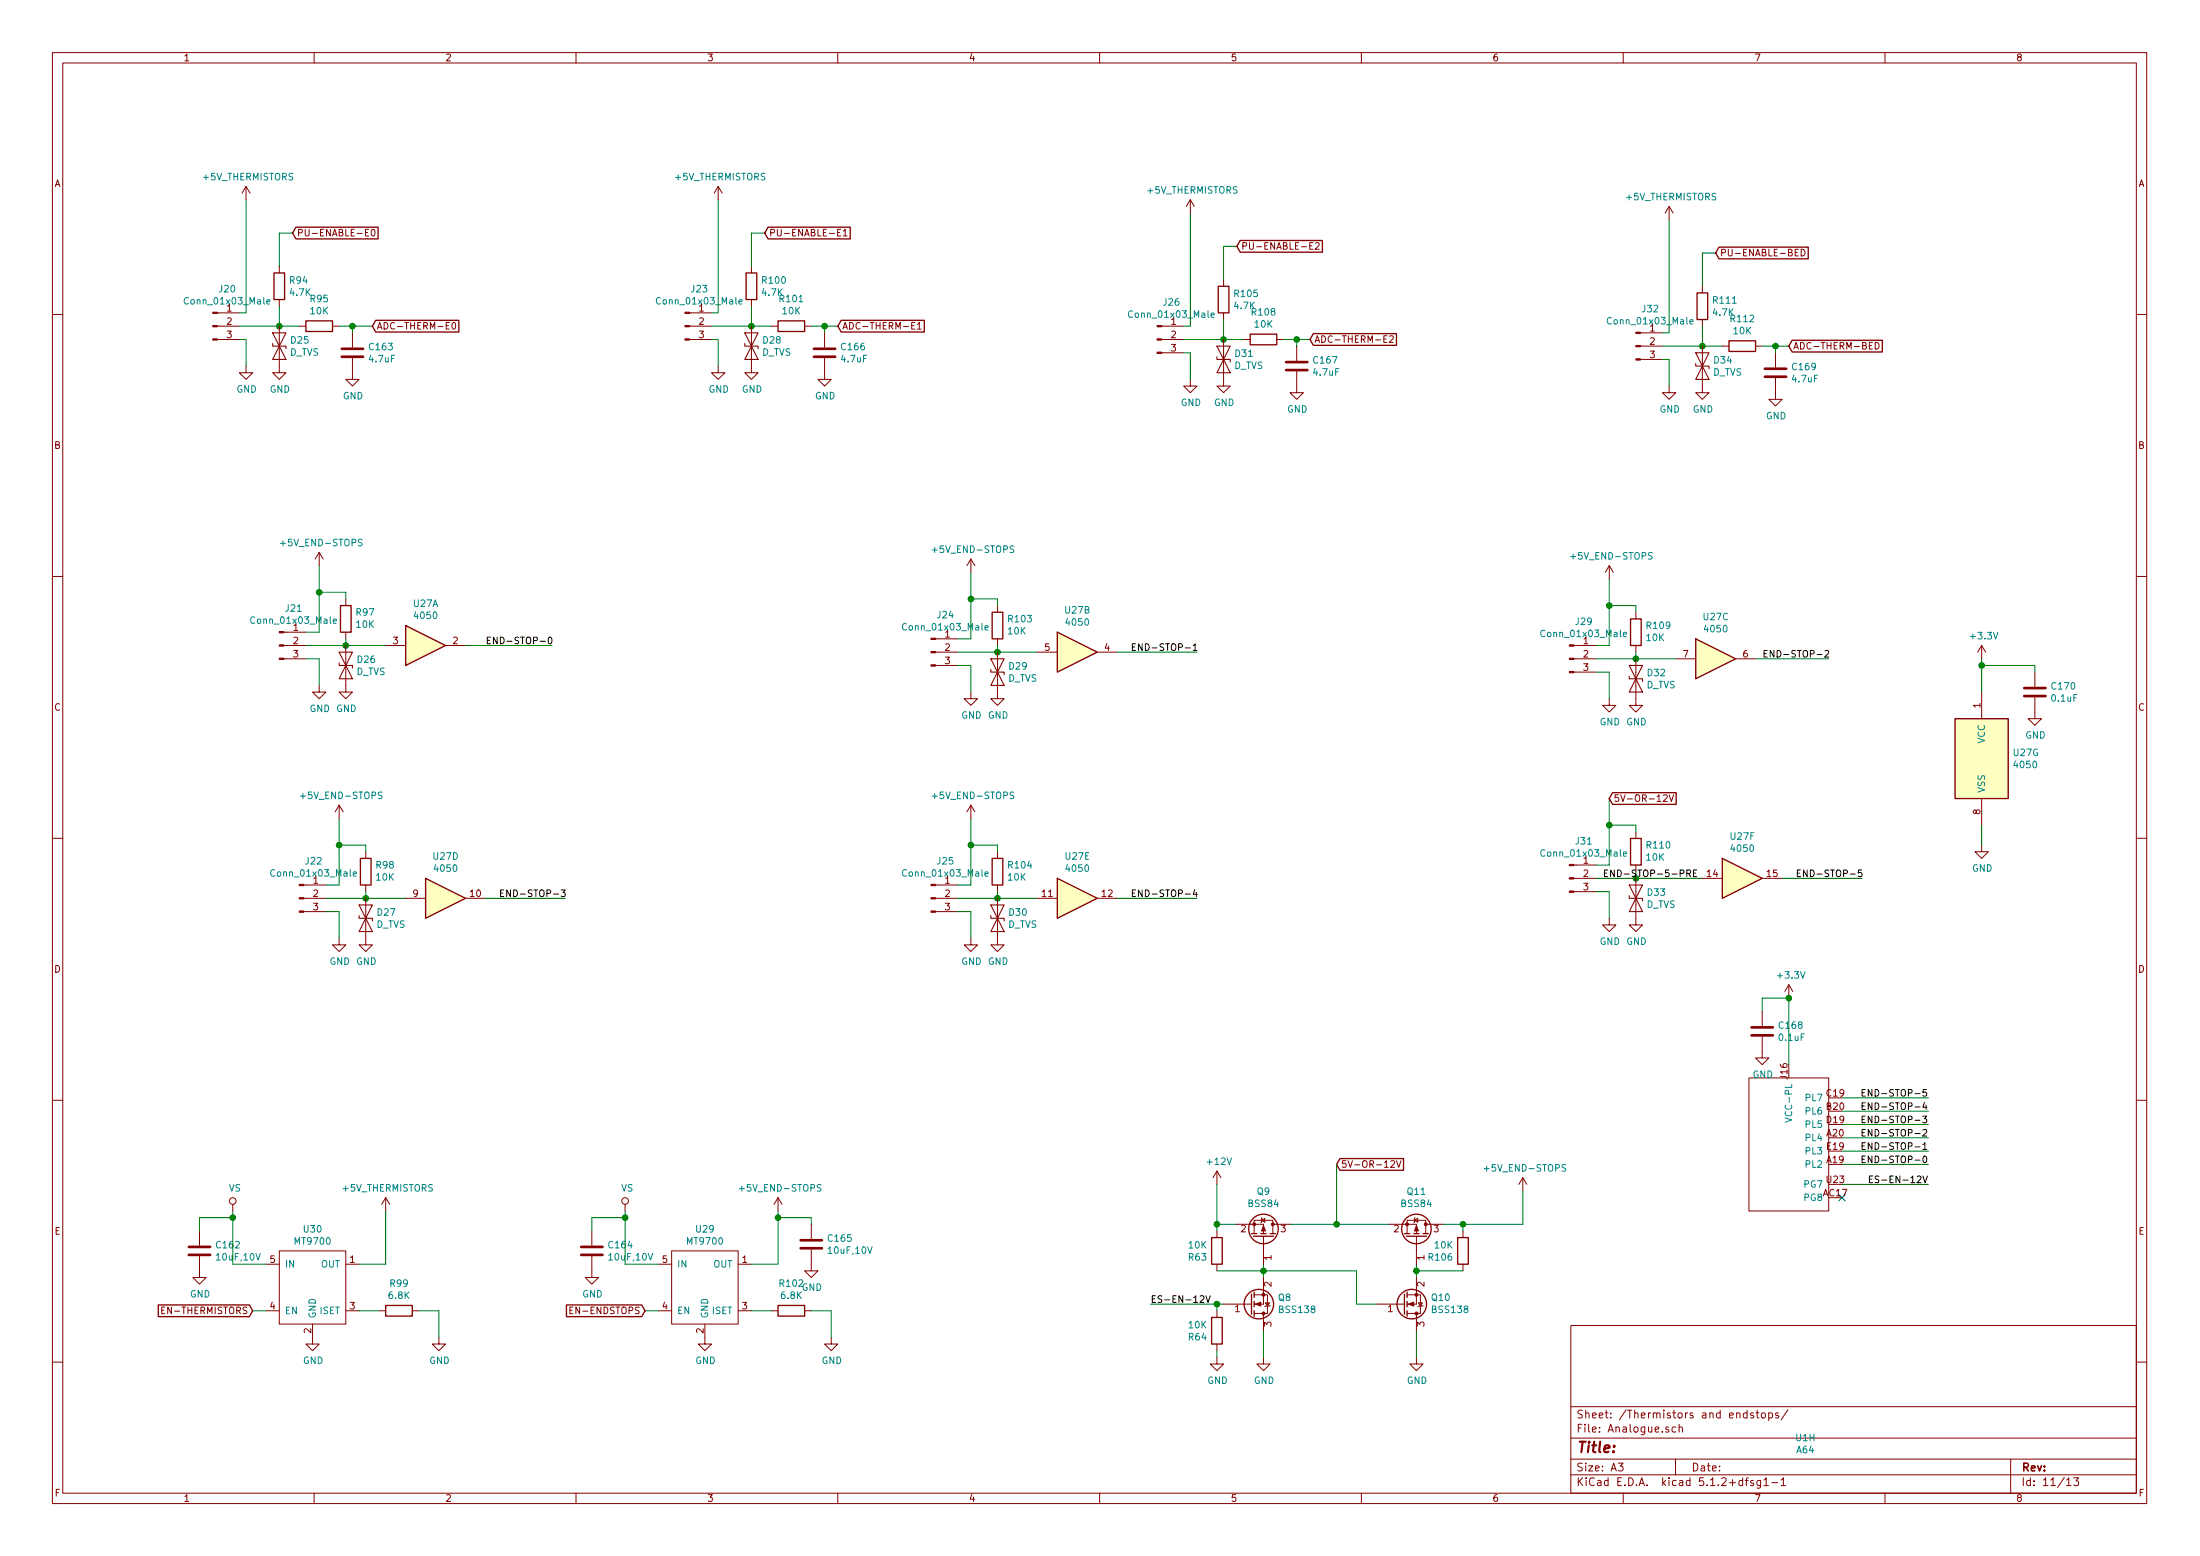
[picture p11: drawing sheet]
<svg xmlns="http://www.w3.org/2000/svg" width="420mm" height="297mm" viewBox="0 0 420 297" stroke-linecap="round" stroke-linejoin="round" font-family="sans-serif">
<g fill="none" stroke="#840000" stroke-width=".19">
<path d="M10 10h400v277h-400zM12 12h396v273.1h-396zM60 10v2M110 10v2M160 10v2M210 10v2M260 10v2M310 10v2M360 10v2M47 35.6l-.8 1.3M47 35.6v2.5M47 35.6l.8 1.3"/>
<path d="M137.2 35.6l-.8 1.3M137.2 35.6v2.5M137.2 35.6l.7 1.3M227.3 38.1l-.7 1.3M227.3 38.1v2.6M227.3 38.1l.8 1.3M318.8 39.4l-.8 1.3M318.8 39.4v2.5M318.8 39.4l.7 1.3M41.5 59.7h4.2M53.3 50.8v1.3M53.3 57.2v1.3"/>
<path d="M69.8 44.4h.4M70.4 43.8h-.6v1.2h.6M71 43.9l.2-.1a.69 .69 0 0 1 .4 .6 .69 .69 0 0 1-.4 .6l-.2-.1-.1-.3zM131.7 59.7h4.2M143.5 50.8v1.3M143.5 57.2v1.3M160 44.4h.4M160.6 43.8h-.6v1.2h.6M161.1 44.1l.3-.3v1.2M161.1 45h.7M233.7 53.4v1.2M233.7 59.7v1.3"/>
<path d="M250.1 46.9h.4M250.7 46.3h-.6v1.3h.6M251.2 46.4l.5-.1 .2 .4-.7 .9h.7M325.1 54.6v1.3M342.8 48.2h.5M343.5 47.6h-.7v1.3h.7M344 47.6a.64 .64 0 0 1 .7 .6 .64 .64 0 0 1-.7 .7zM10 60h2M41.5 64.8h4.2M41.5 62.3h4.2M47 69.9v1.3h1.3l-1.3 1.2-1.3-1.2h1.3M53.3 62.3v8.9h1.3l-1.3 1.2-1.2-1.2h1.2"/>
<path d="M57.1 62.3h1.3M63.5 62.3h1.3M67.3 68.4v4h1.3l-1.3 1.3-1.3-1.3h1.3M67.3 63.5v2.8M85.8 61.6h-.6v1.2h.6M86.5 61.6h.1a.69 .69 0 0 1 .4 .6 .69 .69 0 0 1-.4 .6 .83 .83 0 0 1-.1-1.2zM131.7 64.8h4.2M131.7 62.3h4.2M137.2 69.9v1.3h1.2l-1.2 1.2-1.3-1.2h1.3M143.5 62.3v8.9h1.3l-1.3 1.2-1.3-1.2h1.3M147.3 62.3h1.3M153.7 62.3h1.2"/>
<path d="M157.5 68.4v4h1.2l-1.2 1.3-1.3-1.3h1.3M157.5 63.5v2.8M174.1 62.2h.4M174.7 61.6h-.6v1.2h.6M175.2 61.9l.4-.3v1.2M175.2 62.8h.7M221.8 64.8h4.3M221.8 62.3h4.3M221.8 67.3h4.3M227.3 72.4v1.3h1.3l-1.3 1.3-1.2-1.3h1.2M233.7 64.8v8.9h1.2l-1.2 1.3-1.3-1.3h1.3M237.5 64.8h1.3"/>
<path d="M243.8 64.8h1.3M247.6 70.9v4.1h1.3l-1.3 1.2-1.2-1.2h1.2M247.6 66.1v2.8M264.9 64.1h-.6v1.3h.6M265.4 64.2l.5-.1 .2 .4-.8 .9h.8M313.3 68.6h4.2M313.3 66.1h4.2M313.3 63.5h4.2M318.8 73.7v1.3h1.2l-1.2 1.2-1.3-1.2h1.3M325.1 66.1v8.9h1.3l-1.3 1.2-1.3-1.2h1.3M325.1 61v1.3M328.9 66.1h1.3"/>
<path d="M335.3 66.1h1.2M339.1 72.2v4h1.3l-1.3 1.3-1.3-1.3h1.3M339.1 67.3v2.8M358.1 65.4a.64 .64 0 0 1 .8 .6 .64 .64 0 0 1-.8 .6zM408 60h2M10 110h2M61 105.4l-.8 1.3M61 105.4v2.6M61 105.4l.7 1.3M66 114.3v1.3M185.4 106.7v2.6M185.4 106.7l-.7 1.3"/>
<path d="M185.4 106.7l.8 1.3M190.5 115.6v1.3M307.3 108l-.7 1.3M307.3 108v2.5M307.3 108l.8 1.3M312.4 116.9v1.2M408 110h2M54.2 125.8h4.2M54.2 123.2h4.2M54.2 120.7h4.2M61 130.8v1.3h1.2l-1.2 1.3-1.3-1.3h1.3M66 123.2v8.9h1.3l-1.3 1.3-1.2-1.3h1.2"/>
<path d="M66 120.7v1.3M73.7 123.2h3.8M85.1 123.2h3.8M178.7 127h4.2M178.7 124.5h4.2M178.7 122h4.2M185.4 132.1v1.3h1.3l-1.3 1.3-1.3-1.3h1.3M190.5 124.5v8.9h1.3l-1.3 1.3-1.3-1.3h1.3M190.5 122v1.2M198.1 124.5h3.8M209.5 124.5h3.9M300.6 125.8h4.2"/>
<path d="M300.6 123.2h4.2M300.6 128.3h4.2M307.3 133.4v1.3h1.3l-1.3 1.2-1.2-1.2h1.2M312.4 125.8v8.9h1.3l-1.3 1.2-1.3-1.2h1.3M312.4 123.2v1.3M320 125.8h3.8M331.5 125.8h3.8M378.5 123.2v2.6M378.5 132.1v5.1M378.5 123.2l-.8 1.3M378.5 123.2l.7 1.3M388.6 133.1v4.1h1.3l-1.3 1.3-1.3-1.3h1.3"/>
<path d="M388.6 128.3v2.8M64.8 153.7l-.8 1.3M64.8 153.7v2.5M64.8 153.7l.7 1.3M185.4 153.7l-.7 1.3M185.4 153.7v2.5M185.4 153.7l.8 1.3M312.4 158.8v1.3M317.7 151.9l.5-.2 .2 .4-.8 .9h.8M318.8 151.7l.4 1.3 .4-1.3M378.5 152.4v5.1M10 160h2"/>
<path d="M58 174h4.2M58 171.5h4.2M58 168.9h4.2M64.8 179.1v1.3h1.2l-1.2 1.2-1.3-1.2h1.3M69.8 171.5v8.9h1.3l-1.3 1.2-1.2-1.2h1.2M69.8 162.6v1.3M69.8 168.9v1.3M77.5 171.5h3.8M88.9 171.5h3.8M178.7 174h4.2M178.7 171.5h4.2M178.7 168.9h4.2"/>
<path d="M185.4 179.1v1.3h1.3l-1.3 1.2-1.3-1.2h1.3M190.5 171.5v8.9h1.3l-1.3 1.2-1.3-1.2h1.3M190.5 162.6v1.3M190.5 168.9v1.3M198.1 171.5h3.8M209.5 171.5h3.9M300.6 170.2h4.2M300.6 167.7h4.2M300.6 165.1h4.2M307.3 175.3v1.3h1.3l-1.3 1.2-1.2-1.2h1.2M312.4 167.7v8.9h1.3l-1.3 1.2-1.3-1.2h1.3M312.4 165.1v1.3"/>
<path d="M325.1 167.7h3.8M336.5 167.7h3.9M378.5 161.3v1.3h1.2l-1.2 1.3-1.3-1.3h1.3M408 160h2M336.5 197.9v4.1h1.3l-1.3 1.2-1.2-1.2h1.2M336.5 193.1v2.8M341.6 188l-.7 1.3M341.6 188v2.5M341.6 188l.8 1.3M10 210h2M334 205.8h15.2v25.4h-15.2zM408 210h2"/>
<path d="M38.1 239.8v4.1h1.3l-1.3 1.2-1.3-1.2h1.3M38.1 235v2.8M44.4 229.9v1.3M53.3 238.8h12.7v14h-12.7zM73.7 228.6l-.8 1.3M73.7 228.6v2.6M73.7 228.6l.7 1.3M113 239.8v4.1h1.3l-1.3 1.2-1.2-1.2h1.2M113 235v2.8M119.4 229.9v1.3M128.3 238.8h12.7v14h-12.7zM148.6 228.6l-.8 1.3"/>
<path d="M148.6 228.6v2.6M148.6 228.6l.8 1.3M154.9 238.5v4.1h1.3l-1.3 1.3-1.2-1.3h1.2M154.9 233.7v2.8M232.4 223.6l-.8 1.2M232.4 223.6v2.5M232.4 235v1.3M232.4 223.6l.8 1.2M236.2 233.7h5.1v1.8M240.9 233l.7-.4v.7zM241 232.4l-.2 1.1M241.3 236v5.3"/>
<path d="M243.1 233.7v-.7h-3.6v2.5M243.1 233.7v1.8M243.1 233.7h3.3M265.4 233.7h5.1v1.8M265.6 221.7l.5-.1 .2 .3-.7 .9h.7M266.7 221.6l.4 1.2 .5-1.2M270.1 233l.7-.4v.7zM270.3 232.4l-.3 1.1M270.5 236v5.3M272.3 233.7v-.7h-3.6v2.5M272.3 233.7h3.3M272.3 233.7v1.8"/>
<path d="M279.4 235v1.3M290.8 224.8l-.7 1.3M290.8 224.8v2.6M290.8 224.8l.8 1.3M30.9 250.1h.4M31.5 249.5h-.6v1.3h.6M50.8 241.3h2.5M50.8 250.2h2.5M59.7 252.8v3.8h1.3l-1.3 1.2-1.3-1.2h1.3M66 241.3h2.6M66 250.2h2.6M72.4 250.2h1.3"/>
<path d="M78.7 250.2h1.3M83.8 255.3v1.3h1.3l-1.3 1.2-1.3-1.2h1.3M108.8 250.1h.4M109.4 249.5h-.6v1.3h.6M125.7 241.3h2.6M125.7 250.2h2.6M134.6 252.8v3.8h1.3l-1.3 1.2-1.3-1.2h1.3M141 241.3h2.5M141 250.2h2.5M147.3 250.2h1.3M153.7 250.2h1.2M158.7 255.3v1.3h1.3l-1.3 1.2-1.2-1.2h1.2"/>
<path d="M232.4 259.1v1.3h1.3l-1.3 1.3-1.3-1.3h1.3M232.4 241.3v1.3M232.4 250.2v1.3M232.4 256.6v1.2M233.7 249h5.3M239.5 247.2h2.6v3.5h-.8M239.5 250.7h1.8M241.3 259.1v1.3h1.3l-1.3 1.3-1.3-1.3h1.3M241.3 243.9v5.1h-1.8M241.3 250.7v3.3M241.7 248.7h.7l-.3 .6zM242.6 249.2l-1 .3"/>
<path d="M262.9 249h5.3M268.7 247.2h2.6v3.5h-.8M268.7 250.7h1.8M270.5 259.1v1.3h1.3l-1.3 1.3-1.3-1.3h1.3M270.5 243.9v5.1h-1.8M270.5 250.7v3.3M270.9 248.7h.8l-.4 .6zM271.8 249.2l-1 .3M279.4 241.3v1.3M300 253h108v32.1h-108zM10 260h2M300 278.5h108"/>
<path d="M300 274.5h108M300 268.5h108M309 279.3h1l-.5 .6 .4 .1v.7l-.2 .1-.7-.1M320 278.5v3M320 272.5l-.4-.1-.3 .3 .2 .6h.5M320.7 272.5l.2-.1 .4 .1v.9M320.7 271.9v1.5M334.9 269.8l-.4-.1-.2 .2 .1 .2 .5 .2v.3h-.6M335.4 269.7h.5M335.6 269.2v1.3l.3 .2M336.4 269.8l.3-.1 .4 .1 .1 .6-.2 .2-.3 .1-.3-.1zM337.8 269.8l.4-.1 .3 .3v.6l-.3 .1-.4-.1"/>
<path d="M337.8 269.7v1.5M339.6 269.8l-.3-.1-.2 .2 .1 .2 .4 .2v.3h-.5M341.5 269.1l-1.3 2M384 278.5v6.6M408 260h2M60 285.1v1.9M110 285.1v1.9M160 285.1v1.9M210 285.1v1.9M260 285.1v1.9M300 281.5h108M310 285.1v1.9"/>
<path d="M333.3 282.6h.6M333.9 282.1l-.4 .2v1.3M334.9 282.7l-.4-.1-.2 .2 .1 .2 .5 .2v.3h-.6M336.2 282.6v1.2l-.3 .3-.3-.1M336.2 282.7l-.4-.1-.3 .3 .1 .6 .2 .1 .4-.1M336.9 282.5l.4-.4v1.5M336.9 283.6h.8M338.4 283h1.1M340.2 282.5l.4-.4v1.5M340.2 283.6h.8M360 285.1v1.9M394.7 282.5l.4-.4v1.5"/>
<path d="M394.7 283.6h.8M396 282.1h1l-.5 .6 .4 .1v.7l-.2 .1-.7-.1"/>
<circle cx="44.4" cy="229.3" r=".63"/>
<circle cx="119.4" cy="229.3" r=".63"/>
</g>
<g fill="#840000" stroke="#840000" stroke-width=".19">
<path d="M40.6 64.7h.9v.2h-.9z"/>
<path d="M40.6 62.1h.9v.3h-.9z"/>
<path d="M40.6 59.6h.9v.3h-.9z"/>
<path d="M130.8 64.7h.9v.2h-.9z"/>
<path d="M130.8 62.1h.9v.3h-.9z"/>
<path d="M130.8 59.6h.9v.3h-.9z"/>
<path d="M221 67.2h.8v.3h-.8z"/>
<path d="M221 64.7h.8v.2h-.8z"/>
<path d="M221 62.1h.8v.3h-.8z"/>
<path d="M312.4 68.5h.9v.2h-.9z"/>
<path d="M312.4 65.9h.9v.3h-.9z"/>
<path d="M312.4 63.4h.9v.3h-.9z"/>
<path d="M53.3 125.6h.9v.3h-.9z"/>
<path d="M53.3 123.1h.9v.3h-.9z"/>
<path d="M53.3 120.6h.9v.2h-.9z"/>
<path d="M177.8 126.9h.9v.3h-.9z"/>
<path d="M177.8 124.4h.9v.2h-.9z"/>
<path d="M177.8 121.8h.9v.3h-.9z"/>
<path d="M299.7 128.2h.9v.2h-.9z"/>
<path d="M299.7 125.6h.9v.3h-.9z"/>
<path d="M299.7 123.1h.9v.3h-.9z"/>
<path d="M57.1 173.9h.9v.3h-.9z"/>
<path d="M57.1 171.4h.9v.2h-.9z"/>
<path d="M57.1 168.8h.9v.3h-.9z"/>
<path d="M177.8 173.9h.9v.3h-.9z"/>
<path d="M177.8 171.4h.9v.2h-.9z"/>
<path d="M177.8 168.8h.9v.3h-.9z"/>
<path d="M299.7 170.1h.9v.2h-.9z"/>
<path d="M299.7 167.5h.9v.3h-.9z"/>
<path d="M299.7 165h.9v.3h-.9z"/>
<path d="M241.3 234l.4 1h-.8z"/>
<path d="M270.5 234l.4 1h-.8z"/>
<path d="M239.8 249l1-.4v.7z"/>
<path d="M269 249l1-.4v.7z"/>
<circle cx="239.5" cy="233.7" r=".28"/>
<circle cx="243.1" cy="233.7" r=".28"/>
<circle cx="268.7" cy="233.7" r=".28"/>
<circle cx="272.3" cy="233.7" r=".28"/>
<circle cx="241.3" cy="247.2" r=".28"/>
<circle cx="241.3" cy="250.7" r=".28"/>
<circle cx="270.5" cy="247.2" r=".28"/>
<circle cx="270.5" cy="250.7" r=".28"/>
</g>
<g fill="none" stroke="#008484" stroke-width=".19">
<path d="M51 57.6l.6-.1-.1-.2-.4-.1-.1 .2v.6h.5M141.1 57.6l.6-.1v-.2l-.4-.1-.2 .2 .1 .6h.5M231.3 60.2l.6-.1v-.3h-.4l-.2 .1 .1 .6h.5M322.7 61.4l.6-.1v-.2l-.4-.1-.2 .2 .1 .6h.5M63.7 118.6l.6-.1-.1-.3h-.4l-.1 .1v.7h.5M69.2 103l-.5-.1-.2 .2-.1 .2 .2 .2 .4 .2 .2 .3-.3 .2h-.5M188.1 119.8l.6-.1v-.2l-.4-.1-.2 .2 .1 .6h.5M193.6 104.3l-.5-.1-.1 .1-.1 .3 .1 .2 .5 .1 .1 .3-.2 .3-.5-.1M315.5 105.5h-.4l-.2 .1-.1 .2 .1 .2 .5 .2 .1 .3-.2 .2h-.5M310 121.1l.6-.1v-.2l-.4-.1-.2 .2 .1 .6h.5M73 151.3l-.5-.1-.2 .1-.1 .2 .2 .3 .4 .1 .2 .3-.3 .3-.5-.1M193.6 151.3l-.5-.1-.1 .1-.1 .2 .1 .3 .5 .1 .1 .3-.2 .3-.5-.1"/>
<path d="M67.5 166.8l.6-.1-.1-.2-.4-.1-.1 .2v.6h.5M188.1 166.8l.6-.1v-.2l-.4-.1-.2 .2 .1 .6h.5M310 163l.6-.1v-.2l-.4-.1-.2 .2 .1 .6h.5M340.9 213.4l1.3 .4-1.3 .4M156.8 226.2l-.5-.1-.2 .1v.3l.1 .2 .5 .2 .1 .3-.3 .2-.4-.1M299 222.4l-.4-.1-.2 .1-.1 .3 .1 .2 .5 .1 .1 .4-.2 .2-.5-.1"/>
</g>
<g fill="none" stroke="#008400" stroke-width=".19">
<path d="M47 38.1v21.6h-1.3M137.2 38.1v21.6h-1.3M53.3 58.5v3.8M55.9 44.5h-2.6v6.3M143.5 58.5v3.8M146 44.5h-2.5v6.3M227.3 40.7v21.6h-1.2M236.2 47h-2.5v6.4M318.8 41.9v21.6h-1.3M327.7 48.3h-2.6v6.3M45.7 64.8h1.3v5.1M45.7 62.3h11.4"/>
<path d="M64.8 62.3h6.3M67.3 62.3v1.2M135.9 64.8h1.3v5.1M135.9 62.3h11.4M154.9 62.3h5.1M157.5 62.3v1.2M226.1 64.8h11.4M226.1 67.3h1.2v5.1M233.7 61v3.8M245.1 64.8h5.1M247.6 64.8v1.3M317.5 68.6h1.3v5.1"/>
<path d="M317.5 66.1h11.4M325.1 62.3v3.8M336.5 66.1h5.1M339.1 66.1v1.2M61 108v12.7h-2.6M61 113.1h5v1.2M185.4 109.3v12.7h-2.5M185.4 114.3h5.1v1.3M307.3 110.5v12.7h-2.5M307.3 115.6h5.1v1.3M58.4 125.8h2.6v5M58.4 123.2h15.3"/>
<path d="M66 122v1.2M88.9 123.2h16.5M182.9 127h2.5v5.1M182.9 124.5h15.2M190.5 123.2v1.3M213.4 124.5h15.2M304.8 125.8h15.2M304.8 128.3h2.5v5.1M312.4 124.5v1.3M335.3 125.8h13.9M378.5 127h10.1v1.3M378.5 125.8v6.3"/>
<path d="M64.8 156.2v12.7h-2.6M185.4 156.2v12.7h-2.5M307.3 152.4v12.7h-2.5M307.3 157.5h5.1v1.3M378.5 157.5v3.8M62.2 174h2.6v5.1M62.2 171.5h15.3M64.8 161.3h5v1.3M69.8 170.2v1.3M92.7 171.5h15.2M182.9 174h2.5v5.1M182.9 171.5h15.2"/>
<path d="M185.4 161.3h5.1v1.3M190.5 170.2v1.3M213.4 171.5h15.2M304.8 170.2h2.5v5.1M304.8 167.7h20.3M340.4 167.7h15.2M336.5 193.1v-2.6h5.1v12.7M351.8 217.2h16.5M351.8 219.7h16.5M351.8 214.7h16.5M351.8 212.1h16.5M351.8 209.6h16.5"/>
<path d="M44.4 231.2v10.1h6.4M44.4 232.4h-6.3v2.6M73.7 231.2v10.1h-5.1M119.4 231.2v10.1h6.3M119.4 232.4h-6.4v2.6M148.6 231.2v10.1h-5.1M148.6 232.4h6.3v1.3M232.4 226.1v8.9M232.4 233.7h3.8M246.4 233.7h19M255.3 222.3v11.4M279.4 233.7v1.3"/>
<path d="M290.8 227.4v6.3h-15.2M351.8 222.3h16.5M351.8 226.1h16.5M48.3 250.2h2.5M68.6 250.2h3.8M80 250.2h3.8v5.1M123.2 250.2h2.5M143.5 250.2h3.8M154.9 250.2h3.8v5.1M219.7 249h14M232.4 249v1.2M232.4 257.8v1.3"/>
<path d="M232.4 242.6h26.7v6.4h3.8M241.3 241.3v2.6M241.3 254v5.1M270.5 242.6h8.9M270.5 241.3v2.6M270.5 254v5.1"/>
</g>
<g fill="none" stroke="#840000" stroke-width=".25">
<path d="M52.3 52.1h2.1v5.1h-2.1zM56.5 43.4h15.7v2.2h-15.7l-.6-1.1zM142.5 52.1h2v5.1h-2zM146.7 43.4h15.7v2.2h-15.7l-.7-1.1zM232.7 54.6h2v5.1h-2zM236.9 45.9h15.7v2.2h-15.7l-.7-1.1zM324.1 55.9h2v5.1h-2zM328.3 47.2h17v2.2h-17l-.6-1.1zM58.4 61.3h5.1v2h-5.1zM71.8 61.1h15.8v2.3h-15.8l-.7-1.1zM148.6 61.3h5.1v2h-5.1zM160.7 61.1h15.8v2.3h-15.8l-.7-1.1z"/>
<path d="M238.8 63.8h5v2h-5zM250.8 63.7h15.9v2.2h-15.9l-.6-1.1zM330.2 65.1h5.1v2h-5.1zM342.3 65h17.2v2.2h-17.2l-.7-1.1zM65 115.6h2.1v5.1h-2.1zM77.5 119.4l7.6 3.8-7.6 3.8zM189.5 116.9h2v5.1h-2zM311.4 118.1h2v5.1h-2zM201.9 120.7l7.6 3.8-7.6 3.8zM323.8 122l7.7 3.8-7.7 3.8zM373.4 137.2h10.1v15.2h-10.1zM308 151.3h12.1v2.3h-12.1l-.7-1.2z"/>
<path d="M68.8 163.9h2.1v5h-2.1zM81.3 167.7l7.6 3.8-7.6 3.8zM189.5 163.9h2v5h-2zM201.9 167.7l7.6 3.8-7.6 3.8zM311.4 160.1h2v5h-2zM328.9 163.9l7.6 3.8-7.6 3.8zM231.4 236.3h2v5h-2zM239 235.5h1M239.4 236h3.8M240.8 235.5h1M242.6 235.5h1M255.9 221.2h12.1v2.2h-12.1l-.6-1.1z"/>
<path d="M268.2 235.5h1M268.6 236h3.8M270 235.5h1M271.8 235.5h1M278.4 236.3h2v5h-2zM30.2 249.1h17.4l.7 1.1-.7 1.1h-17.4zM73.7 249.2h5v2h-5zM108.2 249.1h14.4l.6 1.1-.6 1.1h-14.4zM148.6 249.2h5.1v2h-5.1zM231.4 251.5h2v5.1h-2zM239 247.1v3.8M239.5 246.7v1"/>
<path d="M239.5 248.4v1.1M239.5 250.2v1M268.2 247.1v3.8M268.7 246.7v1M268.7 248.4v1.1M268.7 250.2v1"/>
<circle cx="241.3" cy="234.6" r="2.82"/>
<circle cx="270.5" cy="234.6" r="2.82"/>
<circle cx="240.4" cy="249" r="2.82"/>
<circle cx="269.6" cy="249" r="2.82"/>
</g>
<g fill="#008400" stroke="#008400" stroke-width=".25">
<circle cx="53.3" cy="62.3" r=".51"/>
<circle cx="67.3" cy="62.3" r=".51"/>
<circle cx="143.5" cy="62.3" r=".51"/>
<circle cx="157.5" cy="62.3" r=".51"/>
<circle cx="233.7" cy="64.8" r=".51"/>
<circle cx="247.7" cy="64.8" r=".51"/>
<circle cx="325.1" cy="66.1" r=".51"/>
<circle cx="339.1" cy="66.1" r=".51"/>
<circle cx="61" cy="113.1" r=".51"/>
<circle cx="66" cy="123.2" r=".51"/>
<circle cx="185.4" cy="114.3" r=".51"/>
<circle cx="190.5" cy="124.5" r=".51"/>
<circle cx="307.3" cy="115.6" r=".51"/>
<circle cx="312.4" cy="125.8" r=".51"/>
<circle cx="64.8" cy="161.3" r=".51"/>
<circle cx="69.9" cy="171.5" r=".51"/>
<circle cx="185.4" cy="161.3" r=".51"/>
<circle cx="190.5" cy="171.5" r=".51"/>
<circle cx="307.3" cy="157.5" r=".51"/>
<circle cx="312.4" cy="167.7" r=".51"/>
<circle cx="119.4" cy="232.4" r=".51"/>
<circle cx="148.6" cy="232.4" r=".51"/>
<circle cx="44.5" cy="232.4" r=".51"/>
<circle cx="378.5" cy="127" r=".51"/>
<circle cx="232.4" cy="233.7" r=".51"/>
<circle cx="241.3" cy="242.6" r=".51"/>
<circle cx="255.3" cy="233.7" r=".51"/>
<circle cx="279.4" cy="233.7" r=".51"/>
<circle cx="270.5" cy="242.6" r=".51"/>
<circle cx="341.6" cy="190.5" r=".51"/>
<circle cx="232.4" cy="249" r=".51"/>
</g>
<g fill="none" stroke="#840000" stroke-width=".51">
<path d="M65.3 68.1h4M65.3 66.6h4M155.4 68.1h4.1M155.4 66.6h4.1M245.6 70.6h4.1M245.6 69.1h4.1M337.1 71.9h4M337.1 70.4h4M386.6 132.9h4.1M386.6 131.4h4.1M334.5 197.6h4.1M334.5 196.1h4.1"/>
<path d="M36.1 239.6h4M36.1 238h4M111 239.6h4.1M111 238h4.1M152.9 238.3h4.1M152.9 236.8h4.1"/>
</g>
<g fill="#ffffc2" stroke="#ffffc2" stroke-width=".19">
<path d="M77.5 119.4l7.6 3.8-7.6 3.8z"/>
<path d="M201.9 120.7l7.6 3.8-7.6 3.8z"/>
<path d="M323.8 122l7.7 3.8-7.7 3.8z"/>
<path d="M201.9 167.7l7.6 3.8-7.6 3.8z"/>
<path d="M328.9 163.9l7.6 3.8-7.6 3.8z"/>
<path d="M81.3 167.7l7.6 3.8-7.6 3.8z"/>
<path d="M373.4 137.2h10.1v15.2h-10.1z"/>
</g>
<g fill="none" stroke="#840000" stroke-width=".2">
<path d="M52.1 63.5h2.5l-1.3 2.6zM52.1 65.6v.5h2.5v.5M53.3 66.1l1.3 2.5h-2.5zM142.2 63.5h2.6l-1.3 2.6zM142.2 65.6v.5h2.6v.5M143.5 66.1l1.3 2.5h-2.6zM232.4 66.1h2.5l-1.2 2.5zM232.4 68.1v.5h2.5v.5M233.7 68.6l1.2 2.6h-2.5zM323.8 67.3h2.6l-1.3 2.6zM323.8 69.4v.5h2.6v.5M325.1 69.9l1.3 2.5h-2.6z"/>
<path d="M64.8 124.5h2.5l-1.3 2.5zM64.8 126.5v.5h2.5v.5M66 127l1.3 2.6h-2.5zM189.2 125.8h2.6l-1.3 2.5zM189.2 127.8v.5h2.6v.5M190.5 128.3l1.3 2.5h-2.6zM311.1 127h2.6l-1.3 2.6zM311.1 129.1v.5h2.6v.5M312.4 129.6l1.3 2.5h-2.6zM68.6 172.8h2.5l-1.3 2.5zM68.6 174.8v.5h2.5v.5M69.8 175.3l1.3 2.5h-2.5z"/>
<path d="M189.2 172.8h2.6l-1.3 2.5zM189.2 174.8v.5h2.6v.5M190.5 175.3l1.3 2.5h-2.6zM311.1 168.9h2.6l-1.3 2.6zM311.1 171v.5h2.6v.5M312.4 171.5l1.3 2.5h-2.6z"/>
</g>
<g fill="none" stroke="#000" stroke-width=".19">
<path d="M103.2 122.4h.9M104.8 121.8l.2-.2a.67 .67 0 0 1 .4 .7 .67 .67 0 0 1-.4 .6l-.3-.5zM226.4 123.7h.9M227.9 123.3l.3-.4v1.3M227.9 124.2h.7M347 125h1M348.5 124.3l.5-.1 .2 .3-.7 .9h.7M105.7 170.7h1M107.2 169.9h.7l-.4 .5 .4 .1v.5l-.2 .2-.5-.2M226.4 170.7h.9M228.2 169.8l-.3 .9h.8M228.5 170.3v.9"/>
<path d="M320.9 166.7l.7-.1v-.4l-.7-.1v1.2M322.1 166.7l.7-.1v-.4l-.7-.1v1.2M322.5 166.7l.4 .6M323.4 166.7h.4M324 166.1h-.6v1.2h.6M353.4 166.9h.9M355.5 166.1h-.6v.6l.2-.1 .4 .1v.5l-.1 .1-.5-.1M355.6 218.8h.5M355.6 216.2h.5M355.6 213.7h.5M355.6 211.1h.5M355.6 208.6h.5"/>
<path d="M356.2 218.1h-.6v1.3h.6M356.2 215.6h-.6v1.3h.6M356.2 213.1h-.6v1.2h.6M356.2 210.5h-.6v1.3h.6M356.2 208h-.6v1.3h.6M357.5 218.1v1.3l-.7-1.3v1.3M357.5 215.6v1.3l-.7-1.3v1.3M357.5 213.1v1.2l-.7-1.2v1.2M357.5 210.5v1.3l-.7-1.3v1.3M357.5 208v1.3l-.7-1.3v1.3M355.6 221.3h.5M356.2 220.7h-.6v1.3h.6"/>
<path d="M357 225.1h.5M357.5 220.7v1.3l-.7-1.3v1.3M357.6 224.5h-.6v1.3h.6M358.8 224.6l-.5-.1-.1 .1v.4l.5 .2 .1 .3-.2 .3-.5-.1M229.2 247.5l.5-.1 .2 .3-.7 .9h.7M230.3 247.4l.4 1.2 .4-1.2"/>
</g>
<path d="M351.2 228l1.2 1.2M352.4 228l-1.2 1.2" fill="none" stroke="#000084" stroke-width=".19"/>
<text font-size="2.8" fill="#840000" x="301" y="277.3">Title:</text>
<g font-size="2.1" fill="#840000">
<text x="301" y="273.5">File: Analogue.sch</text>
<text x="301" y="270.8">Sheet: /Thermistors and endstops/</text>
<text x="301" y="280.9">Size: A3</text>
<text x="323" y="280.9">Date:</text>
<text x="386" y="280.9">Rev:</text>
<text x="301" y="283.7">KiCad E.D.A. kicad 5.1.2+dfsg1-1</text>
<text x="386" y="283.7">Id: 11/13</text>
</g>
<g font-size="1.8" fill="#840000">
<text x="35" y="11.7">1</text>
<text x="85" y="11.7">2</text>
<text x="135" y="11.7">3</text>
<text x="185" y="11.7">4</text>
<text x="235" y="11.7">5</text>
<text x="285" y="11.7">6</text>
<text x="335" y="11.7">7</text>
<text x="385" y="11.7">8</text>
<text x="10.4" y="35.7">A</text>
<text x="408.4" y="35.7">A</text>
<text x="56.7" y="45.1">PU-ENABLE-E0</text>
<text x="146.8" y="45.1">PU-ENABLE-E1</text>
<text x="237" y="47.7">PU-ENABLE-E2</text>
<text x="328.4" y="48.9">PU-ENABLE-BED</text>
<text x="43.3" y="59.5">1</text>
<text x="133.5" y="59.5">1</text>
<text x="43.3" y="62">2</text>
<text x="43.3" y="64.6">3</text>
<text x="71.9" y="62.9">ADC-THERM-E0</text>
<text x="133.5" y="62">2</text>
<text x="133.5" y="64.6">3</text>
<text x="160.8" y="62.9">ADC-THERM-E1</text>
<text x="223.7" y="62">1</text>
<text x="223.7" y="64.6">2</text>
<text x="251" y="65.4">ADC-THERM-E2</text>
<text x="315.1" y="63.3">1</text>
<text x="315.1" y="65.8">2</text>
<text x="223.7" y="67.1">3</text>
<text x="315.1" y="68.4">3</text>
<text x="342.4" y="66.7">ADC-THERM-BED</text>
<text x="10.4" y="85.7">B</text>
<text x="408.4" y="85.7">B</text>
<text x="56" y="120.4">1</text>
<text x="56" y="123">2</text>
<text x="56" y="125.5">3</text>
<text x="75.1" y="123">3</text>
<text x="86.5" y="123">2</text>
<text x="180.5" y="121.7">1</text>
<text x="180.5" y="124.2">2</text>
<text x="199.5" y="124.2">5</text>
<text x="211" y="124.2">4</text>
<text x="302.4" y="123">1</text>
<text x="302.4" y="125.5">2</text>
<text x="321.5" y="125.5">7</text>
<text x="332.9" y="125.5">6</text>
<text x="180.5" y="126.8">3</text>
<text x="302.4" y="128.1">3</text>
<text x="10.4" y="135.7">C</text>
<text x="378.2" y="135.1" transform="rotate(-90 378.2 135.1)">1</text>
<text x="408.4" y="135.7">C</text>
<text x="308.1" y="153.1">5V-OR-12V</text>
<text x="378.2" y="155.5" transform="rotate(-90 378.2 155.5)">8</text>
<text x="302.4" y="164.9">1</text>
<text x="302.4" y="167.4">2</text>
<text x="326.1" y="167.4">14</text>
<text x="337.5" y="167.4">15</text>
<text x="59.8" y="168.7">1</text>
<text x="59.8" y="171.2">2</text>
<text x="59.8" y="173.8">3</text>
<text x="78.9" y="171.2">9</text>
<text x="89.8" y="171.2">10</text>
<text x="180.5" y="168.7">1</text>
<text x="180.5" y="171.2">2</text>
<text x="180.5" y="173.8">3</text>
<text x="199.1" y="171.2">11</text>
<text x="210.5" y="171.2">12</text>
<text x="302.4" y="170">3</text>
<text x="10.4" y="185.7">D</text>
<text x="408.4" y="185.7">D</text>
<text x="341.4" y="206" transform="rotate(-90 341.4 206)">J16</text>
<text x="348.9" y="209.3">C19</text>
<text x="348.9" y="211.9">B20</text>
<text x="348.9" y="214.4">D19</text>
<text x="348.9" y="217">A20</text>
<text x="348.9" y="219.5">E19</text>
<text x="256.1" y="222.9">5V-OR-12V</text>
<text x="348.9" y="222">A19</text>
<text x="348.9" y="225.8">U23</text>
<text x="348.3" y="228.4">AC17</text>
<text x="10.4" y="235.7">E</text>
<text x="237" y="235.2">2</text>
<text x="244.6" y="235.2">3</text>
<text x="266.2" y="235.2">2</text>
<text x="273.8" y="235.2">3</text>
<text x="408.4" y="235.7">E</text>
<text x="51.6" y="241.1">5</text>
<text x="66.8" y="241.1">1</text>
<text x="126.5" y="241.1">5</text>
<text x="141.8" y="241.1">1</text>
<text x="242.8" y="245.6" transform="rotate(-90 242.8 245.6)">2</text>
<text x="242.8" y="240.5" transform="rotate(-90 242.8 240.5)">1</text>
<text x="272" y="245.6" transform="rotate(-90 272 245.6)">2</text>
<text x="272" y="240.5" transform="rotate(-90 272 240.5)">1</text>
<text x="31.5" y="250.9">EN-THERMISTORS</text>
<text x="51.6" y="250">4</text>
<text x="66.8" y="250">3</text>
<text x="109.6" y="250.9">EN-ENDSTOPS</text>
<text x="126.5" y="250">4</text>
<text x="141.8" y="250">3</text>
<text x="235.9" y="250.5">1</text>
<text x="265.1" y="250.5">1</text>
<text x="59.4" y="254.5" transform="rotate(-90 59.4 254.5)">2</text>
<text x="134.4" y="254.5" transform="rotate(-90 134.4 254.5)">2</text>
<text x="242.8" y="253.2" transform="rotate(-90 242.8 253.2)">3</text>
<text x="272" y="253.2" transform="rotate(-90 272 253.2)">3</text>
<text x="10.5" y="285.7">F</text>
<text x="35" y="286.7">1</text>
<text x="85" y="286.7">2</text>
<text x="135" y="286.7">3</text>
<text x="185" y="286.7">4</text>
<text x="235" y="286.7">5</text>
<text x="285" y="286.7">6</text>
<text x="335" y="286.7">7</text>
<text x="385" y="286.7">8</text>
<text x="408.5" y="285.7">F</text>
</g>
<g font-size="1.8" fill="#008484">
<text x="38.9" y="34.4">+5V_THERMISTORS</text>
<text x="129" y="34.4">+5V_THERMISTORS</text>
<text x="219.2" y="37">+5V_THERMISTORS</text>
<text x="310.6" y="38.2">+5V_THERMISTORS</text>
<text x="35.7" y="58.1">Conn_01x03_Male</text>
<text x="41.9" y="55.8">J20</text>
<text x="55.4" y="54.2">R94</text>
<text x="55.5" y="56.5">4.7K</text>
<text x="59.3" y="57.7">R95</text>
<text x="125.9" y="58.1">Conn_01x03_Male</text>
<text x="132.1" y="55.8">J23</text>
<text x="145.6" y="56.5">4.7K</text>
<text x="145.7" y="54.2">R100</text>
<text x="149" y="57.7">R101</text>
<text x="222.2" y="58.4">J26</text>
<text x="235.8" y="59">4.7K</text>
<text x="235.9" y="56.7">R105</text>
<text x="313.7" y="59.6">J32</text>
<text x="327.3" y="58">R111</text>
<text x="55.6" y="65.6">D25</text>
<text x="59.3" y="60">10K</text>
<text x="145.8" y="65.6">D28</text>
<text x="149.5" y="60">10K</text>
<text x="216.1" y="60.7">Conn_01x03_Male</text>
<text x="239.2" y="60.2">R108</text>
<text x="239.7" y="62.5">10K</text>
<text x="307.5" y="61.9">Conn_01x03_Male</text>
<text x="327.3" y="60.3">4.7K</text>
<text x="330.6" y="61.5">R112</text>
<text x="331.1" y="63.8">10K</text>
<text x="55.3" y="67.9">D_TVS</text>
<text x="70.6" y="69.2">4.7uF</text>
<text x="70.6" y="66.9">C163</text>
<text x="145.5" y="67.9">D_TVS</text>
<text x="160.8" y="69.2">4.7uF</text>
<text x="160.8" y="66.9">C166</text>
<text x="235.7" y="70.4">D_TVS</text>
<text x="236" y="68.1">D31</text>
<text x="251" y="71.7">4.7uF</text>
<text x="251" y="69.4">C167</text>
<text x="327.1" y="71.7">D_TVS</text>
<text x="327.4" y="69.4">D34</text>
<text x="342.4" y="70.7">C169</text>
<text x="45.2" y="75">GND</text>
<text x="51.5" y="75">GND</text>
<text x="65.5" y="76.2">GND</text>
<text x="135.3" y="75">GND</text>
<text x="141.7" y="75">GND</text>
<text x="155.7" y="76.2">GND</text>
<text x="225.5" y="77.5">GND</text>
<text x="231.9" y="77.5">GND</text>
<text x="342.4" y="73">4.7uF</text>
<text x="245.8" y="78.8">GND</text>
<text x="316.9" y="78.8">GND</text>
<text x="323.3" y="78.8">GND</text>
<text x="337.3" y="80">GND</text>
<text x="54.1" y="104.3">+5V_END-STOPS</text>
<text x="178.6" y="105.5">+5V_END-STOPS</text>
<text x="300.5" y="106.8">+5V_END-STOPS</text>
<text x="48.4" y="119.1">Conn_01x03_Male</text>
<text x="54.6" y="116.8">J21</text>
<text x="68.1" y="117.5">R97</text>
<text x="68.1" y="119.8">10K</text>
<text x="79" y="115.9">U27A</text>
<text x="79.3" y="118.2">4050</text>
<text x="179.1" y="118">J24</text>
<text x="192.7" y="118.8">R103</text>
<text x="203.5" y="117.1">U27B</text>
<text x="203.8" y="119.4">4050</text>
<text x="301" y="119.3">J29</text>
<text x="325.4" y="118.4">U27C</text>
<text x="172.9" y="120.4">Conn_01x03_Male</text>
<text x="192.6" y="121.1">10K</text>
<text x="294.8" y="121.6">Conn_01x03_Male</text>
<text x="314.5" y="122.4">10K</text>
<text x="314.6" y="120.1">R109</text>
<text x="325.7" y="120.7">4050</text>
<text x="376.5" y="122.1">+3.3V</text>
<text x="68" y="128.9">D_TVS</text>
<text x="68.3" y="126.6">D26</text>
<text x="192.5" y="130.1">D_TVS</text>
<text x="192.8" y="127.8">D29</text>
<text x="314.4" y="131.4">D_TVS</text>
<text x="314.7" y="129.1">D32</text>
<text x="391.9" y="131.6">C170</text>
<text x="59.1" y="135.9">GND GND</text>
<text x="183.6" y="137.2">GND GND</text>
<text x="391.9" y="133.9">0.1uF</text>
<text x="305.5" y="138.5">GND GND</text>
<text x="379.1" y="141.9" transform="rotate(-90 379.1 141.9)">VCC</text>
<text x="386.8" y="141">GND</text>
<text x="384.6" y="144.3">U27G</text>
<text x="384.8" y="146.6">4050</text>
<text x="57.9" y="152.5">+5V_END-STOPS</text>
<text x="178.6" y="152.5">+5V_END-STOPS</text>
<text x="379.1" y="151.4" transform="rotate(-90 379.1 151.4)">VSS</text>
<text x="301" y="161.2">J31</text>
<text x="314.6" y="162">R110</text>
<text x="330.6" y="160.3">U27F</text>
<text x="52.2" y="167.3">Conn_01x03_Male</text>
<text x="58.4" y="165">J22</text>
<text x="71.9" y="165.8">R98</text>
<text x="82.8" y="164.1">U27D</text>
<text x="83.1" y="166.4">4050</text>
<text x="172.9" y="167.3">Conn_01x03_Male</text>
<text x="179.1" y="165">J25</text>
<text x="192.7" y="165.8">R104</text>
<text x="203.5" y="164.1">U27E</text>
<text x="203.8" y="166.4">4050</text>
<text x="294.8" y="163.5">Conn_01x03_Male</text>
<text x="314.5" y="164.3">10K</text>
<text x="330.8" y="162.6">4050</text>
<text x="376.6" y="166.4">GND</text>
<text x="71.9" y="168.1">10K</text>
<text x="192.6" y="168.1">10K</text>
<text x="314.4" y="173.3">D_TVS</text>
<text x="314.7" y="171">D33</text>
<text x="71.8" y="177.1">D_TVS</text>
<text x="72.1" y="174.8">D27</text>
<text x="192.5" y="177.1">D_TVS</text>
<text x="192.8" y="174.8">D30</text>
<text x="62.9" y="184.2">GND GND</text>
<text x="183.6" y="184.2">GND GND</text>
<text x="305.5" y="180.4">GND GND</text>
<text x="339.7" y="186.8">+3.3V</text>
<text x="339.9" y="196.4">C168</text>
<text x="339.9" y="198.7">0.1uF</text>
<text x="334.7" y="205.8">GND</text>
<text x="342.3" y="213.4" transform="rotate(-90 342.3 213.4)">VCC-PL</text>
<text x="345" y="212.8">PL6</text>
<text x="345" y="210.2">PL7</text>
<text x="345" y="215.3">PL5</text>
<text x="345" y="217.8">PL4</text>
<text x="345" y="220.4">PL3</text>
<text x="43.7" y="227.5">VS</text>
<text x="65.5" y="227.5">+5V_THERMISTORS</text>
<text x="118.6" y="227.5">VS</text>
<text x="141.7" y="227.5">+5V_END-STOPS</text>
<text x="230.7" y="222.4">+12V</text>
<text x="284" y="223.7">+5V_END-STOPS</text>
<text x="344.7" y="226.7">PG7</text>
<text x="345" y="222.9">PL2</text>
<text x="238.5" y="230.4">BSS84</text>
<text x="240.1" y="228.1">Q9</text>
<text x="267.7" y="230.4">BSS84</text>
<text x="268.8" y="228.1">Q11</text>
<text x="344.7" y="229.3">PG8</text>
<text x="41.4" y="238.3">C162</text>
<text x="56.5" y="237.6">MT9700</text>
<text x="58.1" y="235.3">U30</text>
<text x="116.4" y="238.3">C164</text>
<text x="131.4" y="237.6">MT9700</text>
<text x="133" y="235.3">U29</text>
<text x="158.3" y="237">C165</text>
<text x="158.4" y="239.4">10uF,10V</text>
<text x="227.1" y="238.3">10K</text>
<text x="274.1" y="238.3">10K</text>
<text x="41.6" y="240.6">10uF,10V</text>
<text x="54.4" y="242">IN</text>
<text x="61.3" y="242">OUT</text>
<text x="74.6" y="245.7">R99</text>
<text x="116.5" y="240.6">10uF,10V</text>
<text x="129.3" y="242">IN</text>
<text x="136.2" y="242">OUT</text>
<text x="149" y="245.7">R102</text>
<text x="227.1" y="240.7">R63</text>
<text x="273" y="240.7">R106</text>
<text x="36.3" y="247.7">GND</text>
<text x="54.4" y="250.9">EN</text>
<text x="60.3" y="251.8" transform="rotate(-90 60.3 251.8)">GND</text>
<text x="61.1" y="250.9">ISET</text>
<text x="74.3" y="248">6.8K</text>
<text x="111.2" y="247.7">GND</text>
<text x="129.3" y="250.9">EN</text>
<text x="135.3" y="251.8" transform="rotate(-90 135.3 251.8)">GND</text>
<text x="136" y="250.9">ISET</text>
<text x="149.3" y="248">6.8K</text>
<text x="153.1" y="246.4">GND</text>
<text x="244.2" y="248.3">Q8</text>
<text x="244.4" y="250.7">BSS138</text>
<text x="273.5" y="248.3">Q10</text>
<text x="273.7" y="250.7">BSS138</text>
<text x="227.1" y="255.9">R64</text>
<text x="227.1" y="253.6">10K</text>
<text x="57.9" y="260.4">GND</text>
<text x="82" y="260.4">GND</text>
<text x="132.8" y="260.4">GND</text>
<text x="156.9" y="260.4">GND</text>
<text x="230.6" y="264.2">GND</text>
<text x="239.5" y="264.2">GND</text>
<text x="268.7" y="264.2">GND</text>
<text x="343.1" y="275.1">U1H</text>
<text x="343.2" y="277.4">A64</text>
</g>
<g font-size="1.8">
<text x="92.7" y="123">END-STOP-0</text>
<text x="215.9" y="124.2">END-STOP-1</text>
<text x="336.5" y="125.5">END-STOP-2</text>
<text x="306.1" y="167.4">END-STOP-5-PRE</text>
<text x="342.9" y="167.4">END-STOP-5</text>
<text x="95.2" y="171.2">END-STOP-3</text>
<text x="215.9" y="171.2">END-STOP-4</text>
<text x="357.6" y="209.3">END-STOP-5</text>
<text x="357.6" y="214.4">END-STOP-3</text>
<text x="357.6" y="211.9">END-STOP-4</text>
<text x="357.6" y="219.5">END-STOP-1</text>
<text x="357.6" y="217">END-STOP-2</text>
<text x="357.6" y="222">END-STOP-0</text>
<text x="359.2" y="225.8">ES-EN-12V</text>
<text x="219.7" y="248.7">ES-EN-12V</text>
</g>
</svg>
